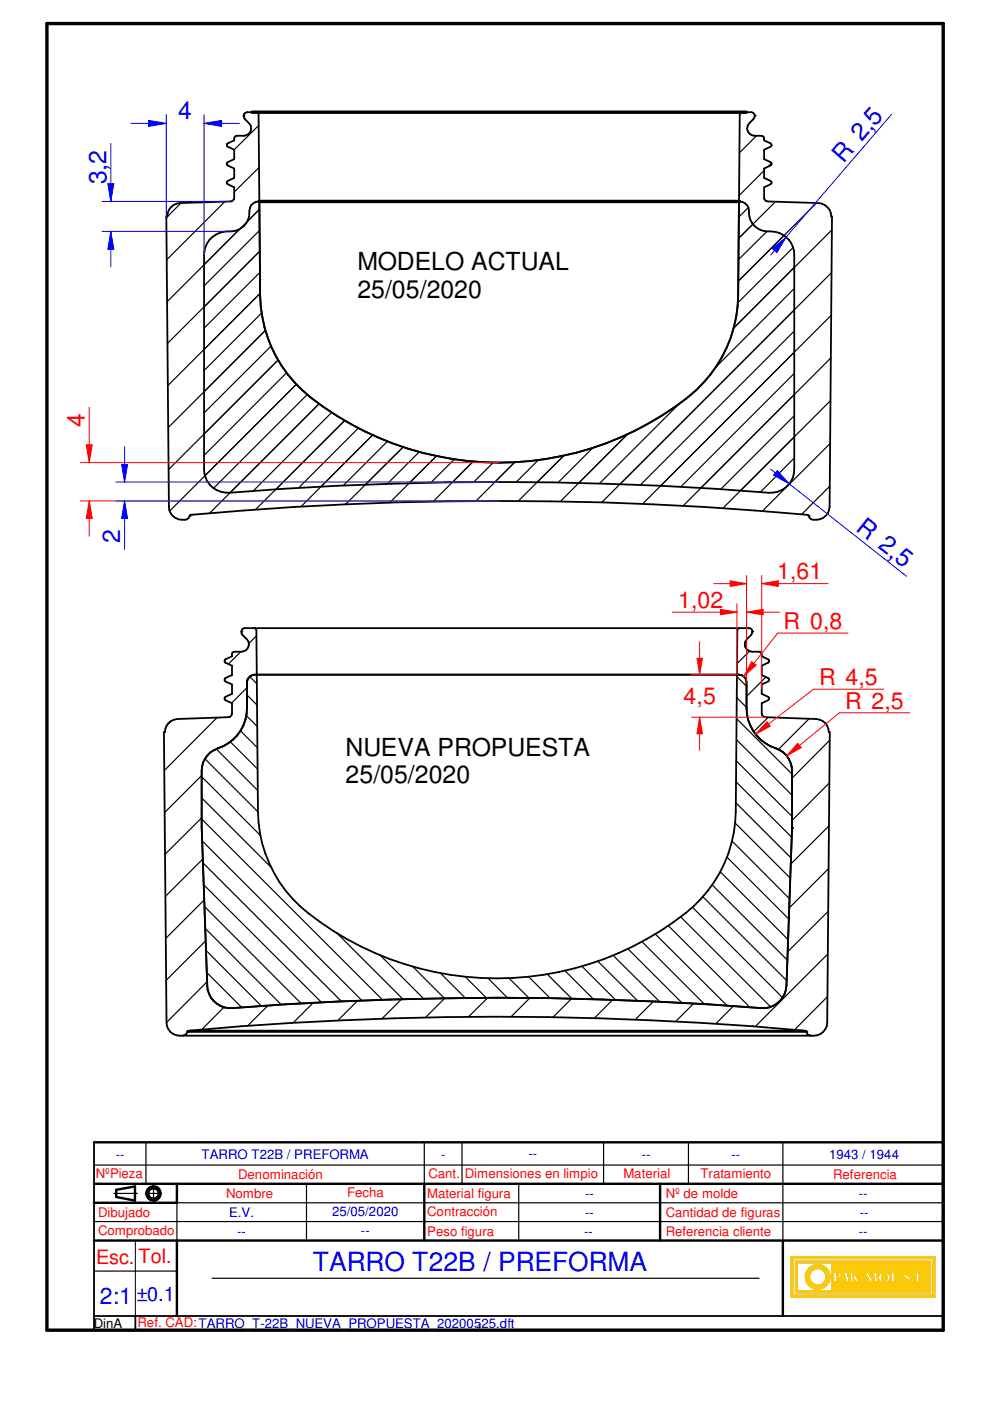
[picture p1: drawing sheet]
<svg xmlns="http://www.w3.org/2000/svg" width="210mm" height="297mm" viewBox="0 0 210 297" stroke-linecap="round" stroke-linejoin="round" font-family="sans-serif">
<path d="M9.9 5h190.1v277h-190.1z" fill="none" stroke="#000" stroke-width=".72"/>
<g fill="none" stroke="#000" stroke-width=".51">
<path d="M19.9 255h17.6M19.9 251h180.1M24.6 252.3v1.5M28.6 251.5v3.1M140 251v12M19.9 263h180.1M166 263v16"/>
<circle cx="32.5" cy="253" r="1.5"/>
<circle cx="32.6" cy="253" r="1.14"/>
</g>
<path d="M19.9 242.2v39.8h180.1v-39.8M19.9 279h180.1M28.7 279v3" fill="none" stroke="#000" stroke-width=".38"/>
<g fill="none" stroke="#000" stroke-width=".25">
<path d="M19.9 247h180.1M19.9 259h180.1M24.1 253h5M30.8 253h3.5M30.9 242.2v8.8M32.6 251.3v3.5M37.5 255v8M65 251v12M98 242.2v8.8M110 251v12M128 242.2v8.8M146 242.2v8.8"/>
<path d="M166 242.2v20.8M19.9 269.5h17.6M45 271h116"/>
</g>
<g fill="#faca0a">
<path d="M167.7 266.4v8.6h30.5v-8.6zM168.1 266.9h29.7v7.7h-29.7z" fill-rule="evenodd"/>
<path d="M168.6 267.3v6.8h28.7v-6.8zM193.1 271.5a.3 .3 0 0 1 .6 0 .3 .3 0 0 1-.6 0zM194.2 269.7h.6v1.9h.8v.2h-1.4zM195.9 271.4l.4-.1v.4l-.3 .1zM169.1 267.8h7.2v5.8h-7.2zM176.8 269.7h.8a.61 .61 0 0 1 .8 .5 .61 .61 0 0 1-.6 .7h-.4v.9h-.6zM179 269.7h.5l.6 2.1h-.6l-.1-.4h-.6l-.2 .4h-.2zM180.3 269.7h.5v.9l.8-.9h.3l-.5 .7 .7 1.4h-.7l-.5-.9-.1 .9h-.5zM182.2 270.6h.8v.2h-.8zM183.7 269.7h.3l.7 1.4 .8-1.4h.3l.3 2.1h-.6l-.1-1.2-.7 1.2h-.2l-.6-1.2-.2 1.2h-.4zM186.4 270.2a1.19 1.19 0 0 1 1.7-.4 1.19 1.19 0 0 1 .3 1.7 1.2 1.2 0 0 1-1.5 .2 1.2 1.2 0 0 1-.5-1.5zM189 269.7h.6v1.9h.8v.2h-1.4zM191.6 270a.73 .73 0 0 1 .8-.3 .73 .73 0 0 1 .6 .6l-.3 .1a.35 .35 0 0 0-.3-.5 .35 .35 0 0 0-.4 .4l.3 .1a.74 .74 0 0 1 .6 1.1 .74 .74 0 0 1-1.2 .1l-.1-.5h.2v.3a.35 .35 0 0 0 .5 .2 .35 .35 0 0 0 .1-.5 .88 .88 0 0 1-.8-1.1z" fill-rule="evenodd"/>
</g>
<g fill="none" stroke="#faca0a" stroke-width=".25">
<path d="M176.8 269.7h.8a.63 .63 0 0 1 .7 .3 .63 .63 0 0 1 0 .8l-.9 .1v.9h-.6zM179 269.7h.5l.6 2.1h-.6l-.1-.4h-.6l-.2 .4h-.2zM180.3 269.7h.5v.9l.8-.9h.3l-.5 .7 .7 1.4h-.7l-.5-.9-.1 .9h-.5zM183.7 269.7h.3l.7 1.4 .8-1.4h.3l.3 2.1h-.6l-.1-1.2-.7 1.2h-.2l-.6-1.2-.2 1.2h-.4zM186.4 270.2a1.19 1.19 0 0 1 1.7-.4 1.19 1.19 0 0 1 .3 1.7 1.2 1.2 0 0 1-1.5 .2 1.2 1.2 0 0 1-.5-1.5zM191.8 271.3h.1M192.2 271.7l-.4-.3v-.3h-.2a.73 .73 0 0 0 .4 .7 .73 .73 0 0 0 .8-.1M192.2 271.7h.1M192.2 269.7l-.4 .2-.2 .4a1.24 1.24 0 0 0 .9 1l.1 .1M192.3 269.7h.1M192.3 269.7l.6 .3 .1 .3-.3 .1a.35 .35 0 0 0-.3-.5 .35 .35 0 0 0-.4 .4l1 .6-.2 .8M192.3 270.4h.1"/>
<path d="M192.6 271.4h.1M192.6 271.4l-.4 .3M192.8 271.7h.1"/>
</g>
<path d="M171.3 269.1a2.65 2.65 0 0 1 2.9-.9 2.65 2.65 0 0 1 1.8 2.4h-.9a1.75 1.75 0 0 0-2.6-1.4 1.75 1.75 0 0 0 0 3 1.75 1.75 0 0 0 2.6-1.4h.9a2.66 2.66 0 0 1-3.6 2.4 2.66 2.66 0 0 1-1.1-4.1z" fill-rule="evenodd" fill="#faca0a"/>
<path d="M171.5 268.9a2.65 2.65 0 0 1 2.8-.7 2.65 2.65 0 0 1 1.7 2.4h-.9a1.74 1.74 0 0 0-2.6-1.4 1.74 1.74 0 0 0 0 3 1.74 1.74 0 0 0 2.6-1.4h.9a2.65 2.65 0 0 1-3.7 2.3 2.65 2.65 0 0 1-.8-4.2z" fill="none" stroke="#faca0a" stroke-width=".25"/>
<path d="M177.4 270l.4 .2v.4l-.3 .2h-.1z" fill-rule="evenodd" fill="#faca0a"/>
<path d="M177.4 270l.4 .2v.4l-.3 .2h-.1z" fill="none" stroke="#faca0a" stroke-width=".25"/>
<path d="M179.1 270.3l.2 .8h-.5z" fill="#faca0a"/>
<path d="M179.1 270.3l.2 .8h-.5z" fill="none" stroke="#faca0a" stroke-width=".25"/>
<path d="M187.1 270.2a.65 .65 0 0 1 .8-.1 .65 .65 0 0 1 .3 .7 .68 .68 0 0 1-.7 .9 .68 .68 0 0 1-.6-.9z" fill-rule="evenodd" fill="#faca0a"/>
<g fill="none" stroke="#faca0a" stroke-width=".25">
<path d="M167.7 266.4h30.5v8.6h-30.5zM168.1 266.9h29.7v7.7h-29.7zM168.6 267.3h28.7v6.8h-28.7zM169.1 267.8h7.2v5.8h-7.2zM182.2 270.6h.8v.2h-.8zM187.2 270l.3-.1a.9 .9 0 0 1 .6 .9 .9 .9 0 0 1-.6 .9 .96 .96 0 0 1-.3-1.7zM189 269.7h.6v1.9h.8v.2h-1.4zM194.2 269.7h.6v1.9h.8v.2h-1.4zM195.9 271.4l.4-.1v.4l-.3 .1z"/>
<circle cx="193.4" cy="271.5" r=".27"/>
</g>
<path d="M19.9 242.2h180.1M24.6 253.8l4 .8M28.6 251.5l-4 .8M37.5 251v4M90 251v12M37.5 263v16" fill="none" stroke="#000" stroke-width=".51"/>
<g fill="none" stroke="#000" stroke-width=".25">
<path d="M54.9 26.6l-5.2 5.1M54.9 35.5l-5.2 5.2M160.4 28.8l-3.6 3.6M162 36.2l-5.3 5.3M163.6 34.6l-.8 .7M38.4 43.1l-3.1 3.1M47.7 42.8l-12.4 12.3M50.8 48.6l-7.5 7.5M55 44.4l-19.6 19.6M55.1 48.8l-11.8 11.8M55.1 53.3l-19.6 19.6M55.1 57.7l-11.8 11.9"/>
<path d="M158.7 44l-2.1 2M162.6 49.1l-6.1 6M164.4 42.8l-7.8 7.7 3-3M168.1 52.5l-11.7 11.7M173.1 43.1l-16.6 16.5M176.3 57.8l-48.7 48.8M176.4 48.7l-20.9 20.9 12.9-12.9M55.2 62.2l-19.6 19.6M55.5 66.4l-12.2 12.2M56.3 70.1l-20.7 20.6M57.5 73.4l-14.2 14.1M59 76.3l-23.3 23.3"/>
<path d="M60.7 79l-17.4 17.6M168.4 61.2l-16.7 16.7M168.4 70.2l-32.6 32.6M168.4 79.2l-24 24M176.1 75.9l-31.3 31.4M176.2 66.8l-40 40M62.8 81.5l-26.8 26.8M65.2 83.7l-19.9 19.8M67.6 85.6l-18.8 18.8M67.7 85.6l-23.3 23.2M70.3 87.5l-16.6 16.6M73.1 89.2l-18.9 18.8"/>
<path d="M76 90.8l-12.7 12.7M79 92.2l-15.2 15.2M82.2 93.6l-9.4 9.4M88.9 95.8l-6.8 6.8M92.5 96.7l-9.9 9.9M96.4 97.4l-5.1 5M104.6 98l-4.2 4.2M109.2 98l-8.3 8.2M114.1 97.5l-4.7 4.7M125.7 95l-7.4 7.3M133.1 92l-14.3 14.3M144 85.6l-16.9 16.9"/>
<path d="M168.4 88.1l-15.6 15.6M168.4 97.1l-7.2 7.3M176 94l-14.3 14.3M176.1 85l-22.8 22.7M77.5 102.7l8-7.9-12.2 12.1M95.9 102.3l4.4-4.5-8.5 8.5M113.9 102.2l5.6-5.6-9.6 9.6M175.9 103.1l-5.9 6M37.5 255h162.5M90 242.2v8.8"/>
</g>
<path d="M28.7 263v16" fill="none" stroke="#000" stroke-width=".21"/>
<g fill="#000">
<circle cx="51.6" cy="24.6" r=".19"/>
<circle cx="105.8" cy="23.8" r=".19"/>
<circle cx="160" cy="24.5" r=".19"/>
<circle cx="40.2" cy="109.4" r=".19"/>
<circle cx="171.4" cy="109.4" r=".19"/>
</g>
<g fill="none" stroke="#000" stroke-width=".38">
<path d="M51.6 24.5l.2-.3 .6-.4h2.1l.3 .4 .4 38.6a27.9 27.9 0 0 0 10.6 21.4M51.6 24.6l.3 .7 .9 .8a1.56 1.56 0 0 1 .3 1.7 1.56 1.56 0 0 1-1.4 1h-1.5a.72 .72 0 0 0-.5 1l-1.6 .8v.3l.2 .2 1.4 .6v2l-1.6 .9v.3l.2 .2 1.4 .6v2l-1.6 .9v.3l.2 .2 1.4 .6-.1 2.6-.7 .4-10.8 .4a2.82 2.82 0 0 0-2.6 2.8h-.2l.5 61.5a2.95 2.95 0 0 0 3.9 2.7l.3-.3 .3-.5a706.9 706.9 0 0 1 131.1 0 1.25 1.25 0 0 0 1.7 .9 2.82 2.82 0 0 0 2.8-2.8l.5-61.5h-.2a2.9 2.9 0 0 0-2.7-2.8l-10.7-.4-.7-.4-.1-2.6 1.4-.6 .2-.2v-.3l-1.6-.9v-2l1.4-.6 .2-.2v-.3l-1.6-.9v-2l1.4-.6 .2-.2v-.3l-1.6-.8a.72 .72 0 0 0-.6-1 2.5 2.5 0 0 1-2.7-.6 1.49 1.49 0 0 1 .2-2.1l.8-.8 .3-.7M160 24.5l-.1-.3-.6-.4h-2.1l-.4 .4-.3 38.6a27.9 27.9 0 0 1-10.6 21.4M55 42.7a2.07 2.07 0 0 0-2.1 2.4 4 4 0 0 1-4.6 4 5 5 0 0 0-5 5v45.4a5 5 0 0 0 5.3 5 716.6 716.6 0 0 1 114.4 0 5 5 0 0 0 5.4-5v-45.4a5.1 5.1 0 0 0-5.6-5 4 4 0 0 1-4-4.4 2.03 2.03 0 0 0-2.1-2M65.8 84.2l3.1 2.3M65.8 84.2l5.8 4.1 2.9 1.7M71.2 88a64.7 64.7 0 0 0 18.4 8M77 91.3a63.2 63.2 0 0 0 19.1 6M92.6 96.7l3.3 .6 3.4 .4M99.2 97.7l3.4 .3M102.5 98h6.7M119 96.7l-3.2 .6-6.7 .7"/>
<path d="M145.9 84.2a65.2 65.2 0 0 1-33.5 13.5M145.9 84.2a65.1 65.1 0 0 1-23.9 11.8"/>
</g>
<path d="M53.4 23.8h104.8M54.9 42.7h101.9" fill="none" stroke="#000" stroke-width=".72"/>
<path d="M189.1 24.2l-25.7 29.9M163.7 52.7l3-2.4-2 3.3z" fill="none" stroke="#00f" stroke-width=".21"/>
<path d="M163.7 52.7l3-2.4-2 3.3z" fill="#00f"/>
<path d="M163.4 99.5l28.8 22.7M164.8 99.8l2.5 2.8-3.3-1.8z" fill="none" stroke="#00f" stroke-width=".21"/>
<path d="M164.8 99.8l2.5 2.8-3.3-1.8z" fill="#00f"/>
<path d="M31.5 25.5l3.8 .7-3.8 .6zM35.3 24.3v21.6M43.3 24.3v29.8" fill="none" stroke="#00f" stroke-width=".21"/>
<path d="M31.5 25.5l3.8 .7-3.8 .6z" fill="#00f"/>
<path d="M43.3 26.2l3.7-.7v1.3z" fill="none" stroke="#00f" stroke-width=".21"/>
<path d="M43.3 26.2l3.7-.7v1.3z" fill="#00f"/>
<path d="M22.9 38.9h1.2l-.6 3.8zM27.8 26.2h7.5M43.3 26.2h7.5M21.6 42.7h27.3M21.6 49.1h27.3" fill="none" stroke="#00f" stroke-width=".21"/>
<path d="M22.9 38.9h1.2l-.6 3.8z" fill="#00f"/>
<path d="M23.5 49.1l.6 3.7h-1.2z" fill="none" stroke="#00f" stroke-width=".21"/>
<path d="M23.5 49.1l.6 3.7h-1.2z" fill="#00f"/>
<path d="M23.5 30.4v12.3M23.5 49.1v7.5" fill="none" stroke="#00f" stroke-width=".21"/>
<path d="M17 98.1h88.8M17 106.2h88.8M18.9 106.2l.7 3.7h-1.3z" fill="none" stroke="#f00" stroke-width=".21"/>
<path d="M18.9 106.2l.7 3.7h-1.3z" fill="#f00"/>
<path d="M18.3 94.3h1.3l-.7 3.8z" fill="none" stroke="#f00" stroke-width=".21"/>
<path d="M18.3 94.3h1.3l-.7 3.8z" fill="#f00"/>
<path d="M18.9 86.4v11.7M18.9 106.2v7.5" fill="none" stroke="#f00" stroke-width=".21"/>
<path d="M24.6 106.2h81.2M24.6 102.2h81.2M26.4 106.2l.7 3.7h-1.3z" fill="none" stroke="#00f" stroke-width=".21"/>
<path d="M26.4 106.2l.7 3.7h-1.3z" fill="#00f"/>
<path d="M25.8 98.5h1.3l-.7 3.7z" fill="none" stroke="#00f" stroke-width=".21"/>
<path d="M25.8 98.5h1.3l-.7 3.7z" fill="#00f"/>
<path d="M26.4 94.7v7.5M26.4 106.2v10.3" fill="none" stroke="#00f" stroke-width=".21"/>
<g fill="none" stroke="#000" stroke-width=".25">
<path d="M51.1 138.2l-2.7 2.6M54.4 134.8l-1.7 1.6M158.9 138l-2.6 2.7M36.4 152.8l-1.1 1M45.9 158.8l8.8 8.8M46 152.1l-11.2 11.3M48.9 157.3l5.7 5.8M51 154.9l3.6 3.6M52.2 151.7l2.3 2.3M52.4 147.4l2.1 2.1M52.4 145.8l-3.3 3.3M53 143.5l1.4 1.4"/>
<path d="M156.1 156.8l11.8 11.8M156.2 152.4l11.7 11.7M156.2 147.9l2.1 2.1M156.3 143.5l2 2M162.4 143.6l-4.1 4.1M162.9 152.1l-3.1 3M171.5 152.4l-6.5 6.5M175.9 157l-8 8M42.8 164.7l12.4 12.5M42.8 169.2l14.7 14.7M42.8 173.7l38.3 38.3M42.8 164.4l-7.9 7.9"/>
<path d="M42.8 173.4l-7.8 7.7M42.8 178.3l34 33.8M43.5 160.9l11.2 11.2M155.2 178.3l12.2 12.2M155.9 174.5l11.7 11.7M156 170.2l11.7 11.7M156 165.7l11.9 11.8M156.1 161.3l11.8 11.8M175.8 175.1l-8.2 8.1M175.8 166l-7.9 7.9M43 182.9l29.4 29.4M43 182.1l-7.9 8"/>
<path d="M43.2 187.6l25 24.9M43.3 190.8l-8.2 8.2M43.3 192.2l20.6 20.6M43.5 196.8l16.1 16.2M43.6 199.5l-8.4 8.4M71.4 197.8l14 14M136.1 199.6l13.3 13.3M138.9 198l15.3 15.2M141.7 196.3l17.3 17.3M144.3 194.4l19.1 19.1M146.8 192.4l19.1 19.1M149 190.1l17.8 17.8"/>
<path d="M151 187.6l15.9 15.9M152.7 184.8l14.4 14.4M154.1 181.7l13.2 13.2M175.6 193.2l-8.6 8.6M175.7 184.1l-8.4 8.4M43.7 201.5l11.8 11.8M43.8 206.2l7.5 7.4M43.9 208.2l-8.6 8.6M44.9 211.8l1 .9M47.5 213.5l-4.7 4.8M56.8 213.2l-4.3 4.3M66.4 212.6l-4.3 4.3"/>
<path d="M75.8 212.2l-4.2 4.2M80.6 202.5l9.2 9.3M85.1 211.8l-4.1 4.2M87.5 204.9l6.7 6.8M93.4 206.3l5.2 5.3M94.3 211.7l-4.1 4M98.6 207.1l4.5 4.5M103.4 211.6l-4.1 4M103.5 207.4l4.1 4.2M107.9 207.4l4.2 4.2M112.1 207.1l4.6 4.6M112.3 211.6l-4 4"/>
<path d="M116 206.5l5.2 5.3M119.8 205.8l6.1 6.1M121.2 211.8l-4 3.9M123.4 204.9l7.1 7.1M126.7 203.8l8.5 8.4M129.9 212l-3.9 3.9M130 202.6l9.9 9.8M133.1 201.2l11.5 11.4M138.5 212.3l-3.8 3.9M147.1 212.8l-3.8 3.8M155.5 213.3l-3.7 3.7M175.4 211.3l-7 7.1"/>
<path d="M175.5 202.3l-15.4 15.3"/>
</g>
<path d="M51.2 133.9l.2 .8 .9 .8a1.58 1.58 0 0 1 .3 1.7 1.58 1.58 0 0 1-1.4 1h-1.4a.67 .67 0 0 0-.6 .9l-1.6 .9 .2 .5 1.4 .6v2l-1.6 .9 .2 .5 1.4 .6v2l-1.6 .9 .2 .5 1.4 .6v2.2l-.1 .4-.3 .3-.4 .1-10.8 .3a2.75 2.75 0 0 0-2.6 2.8h-.2l.5 61.6a2.75 2.75 0 0 0 2.8 2.8h134.5a2.82 2.82 0 0 0 2.8-2.8l.5-61.6h-.2a2.75 2.75 0 0 0-2.7-2.8l-10.7-.3-.4-.1-.3-.3-.1-.4v-2.2l1.4-.6 .2-.2v-.3l-1.6-.9v-2l1.4-.6 .2-.2v-.3l-1.6-.9v-2l1.4-.6 .2-.2v-.3l-1.6-.9a.72 .72 0 0 0-.6-.9 2.5 2.5 0 0 1-2.7-.7 1.5 1.5 0 0 1 .2-2l.8-.8 .3-.8M51.2 133.9l.1-.4 .6-.3h106.9l.6 .3 .1 .4M54 133.2l.4 .3 .3 38.7a28.2 28.2 0 0 0 13.2 23.3 64.6 64.6 0 0 0 79.2-3.4 27.9 27.9 0 0 0 8.9-19.9l.3-38.7 .4-.3M52.7 143.7l.8-.6 .5-.1h102.7a1.63 1.63 0 0 1 1.6 1.7v5.4a8.9 8.9 0 0 0 6.2 8.6 5 5 0 0 1 3.4 4.7v12.1l-1.1 33.5a5 5 0 0 1-5.4 4.7 726.4 726.4 0 0 0-113 0 5 5 0 0 1-4.5-4.7l-1.1-33.7v-11.9a5.1 5.1 0 0 1 3.4-4.7 8.9 8.9 0 0 0 6.2-8.6v-5.4zM39.7 218.8h131.3M39.7 218.8l-.2 .4-.8 .4M39.9 218.6h130.9M39.9 218.6a714.5 714.5 0 0 1 130.9 0M39.9 218.6l-.2 .1M170.8 218.6l.2 .1M171 218.8l.2 .4 .8 .4" fill="none" stroke="#000" stroke-width=".38"/>
<g fill="#000">
<circle cx="51.2" cy="133.9" r=".19"/>
<circle cx="159.5" cy="133.9" r=".19"/>
<circle cx="167.9" cy="175.5" r=".19"/>
<circle cx="39.7" cy="218.8" r=".19"/>
<circle cx="171" cy="218.7" r=".19"/>
</g>
<path d="M169.1 157.6l.8 .9-3.1 1.8zM192.9 151.1h-14.9l-11.2 9.2" fill="none" stroke="#f00" stroke-width=".21"/>
<path d="M169.1 157.6l.8 .9-3.1 1.8z" fill="#f00"/>
<path d="M162.6 153l.7 1-3.1 1.7zM187.4 146.1h-14.9l-12.3 9.6" fill="none" stroke="#f00" stroke-width=".21"/>
<path d="M162.6 153l.7 1-3.1 1.7z" fill="#f00"/>
<path d="M179.8 134.2h-14.9l-7.2 9.2M159.4 140.3l.9 .7-2.6 2.4z" fill="none" stroke="#f00" stroke-width=".21"/>
<path d="M159.4 140.3l.9 .7-2.6 2.4z" fill="#f00"/>
<path d="M146.6 152.1h15.7M146.6 143h9.7M148.3 152.1l.6 3.5h-1.1z" fill="none" stroke="#f00" stroke-width=".21"/>
<path d="M148.3 152.1l.6 3.5h-1.1z" fill="#f00"/>
<path d="M147.8 139.6h1.1l-.6 3.4z" fill="none" stroke="#f00" stroke-width=".21"/>
<path d="M147.8 139.6h1.1l-.6 3.4z" fill="#f00"/>
<path d="M148.3 136.1v6.9M156.3 128v15M158.3 128v16.7M158.3 129.8l3.5-.6v1.1zM148.3 152.1v7" fill="none" stroke="#f00" stroke-width=".21"/>
<path d="M158.3 129.8l3.5-.6v1.1z" fill="#f00"/>
<path d="M152.7 129.2l3.6 .6-3.6 .5z" fill="none" stroke="#f00" stroke-width=".21"/>
<path d="M152.7 129.2l3.6 .6-3.6 .5z" fill="#f00"/>
<path d="M142.5 129.8h13.8M158.3 129.8h7M158.3 122v22.7M161.5 122v24.1M161.5 123.7l3.5-.6v1.2z" fill="none" stroke="#f00" stroke-width=".21"/>
<path d="M161.5 123.7l3.5-.6v1.2z" fill="#f00"/>
<path d="M154.8 123.1l3.5 .6-3.5 .6z" fill="none" stroke="#f00" stroke-width=".21"/>
<path d="M154.8 123.1l3.5 .6-3.5 .6z" fill="#f00"/>
<path d="M151.3 123.7h7M161.5 123.7h14.1" fill="none" stroke="#f00" stroke-width=".21"/>
<text font-size="5.6" fill="#00f" x="66.3" y="269.4">TARRO T22B / PREFORMA</text>
<g font-size="5.3" fill="#00f">
<text x="37.8" y="25.2">4</text>
<text x="178.8" y="34.7" transform="rotate(-49 178.8 34.7)">R 2,5</text>
<text x="22.6" y="39.1" transform="rotate(-90 22.6 39.1)">3,2</text>
<text x="181.3" y="112.4" transform="rotate(38 181.3 112.4)">R 2,5</text>
<text x="25.5" y="115.1" transform="rotate(-90 25.5 115.1)">2</text>
</g>
<g font-size="5.3">
<text x="75.8" y="57.2">MODELO ACTUAL</text>
<text x="75.8" y="63.1">25/05/2020</text>
<text x="73.3" y="160.2">NUEVA PROPUESTA</text>
<text x="73.3" y="166.1">25/05/2020</text>
</g>
<text font-size="5.3" fill="#f00" x="18" y="90.6" transform="rotate(-90 18 90.6)">4</text>
<g font-size="4.9" fill="#f00">
<text x="164.8" y="122.9">1,61</text>
<text x="143.8" y="128.9">1,02</text>
<text x="166.1" y="133.3">R 0,8</text>
<text x="144.9" y="149.3">4,5</text>
<text x="173.7" y="145.2">R 4,5</text>
<text x="179.2" y="150.2">R 2,5</text>
</g>
<text font-size="4.9" fill="#00f" x="21.2" y="276.4">2:1</text>
<g font-size="4.2" fill="#f00">
<text x="20.4" y="267.9">Esc.</text>
<text x="29.3" y="267.9">Tol.</text>
</g>
<text font-size="4.2" fill="#00f" x="28.9" y="275.8">±0.1</text>
<g font-size="2.8" fill="#00f">
<text x="24.6" y="245.7">--</text>
<text x="42.8" y="245.7">TARRO T22B / PREFORMA</text>
<text x="93.5" y="245.7">-</text>
<text x="112.1" y="245.6">--</text>
<text x="136.1" y="245.7">--</text>
<text x="155.1" y="245.7">--</text>
<text x="175.8" y="245.7">1943 / 1944</text>
<text x="48.6" y="258">E.V.</text>
<text x="70.4" y="257.9">25/05/2020</text>
<text x="124" y="258">--</text>
<text x="124" y="254">--</text>
<text x="182.1" y="254">--</text>
<text x="182.3" y="257.9">--</text>
<text x="50.3" y="262">--</text>
<text x="76.5" y="261.9">--</text>
<text x="123.8" y="262">--</text>
<text x="182.1" y="262.1">--</text>
</g>
<g font-size="2.8" fill="#f00">
<text x="20.3" y="249.7">NºPieza</text>
<text x="50.5" y="250">Denominación</text>
<text x="90.8" y="249.7">Cant.</text>
<text x="98.6" y="249.7">Dimensiones en limpio</text>
<text x="132.2" y="249.7">Material</text>
<text x="148.5" y="249.7">Tratamiento</text>
<text x="176.7" y="250">Referencia</text>
<text x="20.8" y="257.9">Dibujado</text>
<text x="47.9" y="254">Nombre</text>
<text x="73.6" y="253.8">Fecha</text>
<text x="90.6" y="253.9">Material figura</text>
<text x="90.6" y="257.9">Contracción</text>
<text x="141.1" y="254">Nº de molde</text>
<text x="141.1" y="257.9">Cantidad de figuras</text>
<text x="20.8" y="261.9">Comprobado</text>
<text x="90.6" y="262">Peso figura</text>
<text x="141.1" y="262">Referencia cliente</text>
<text x="29.2" y="281.4">Ref. CAD:TARRO_T-22B_NUEVA_PROPUESTA_20200525.dft</text>
</g>
<text font-size="2.8" x="19.9" y="281.5">DinA</text>
<text font-size="1.7" x="101.1" y="281.7">4</text>
</svg>
